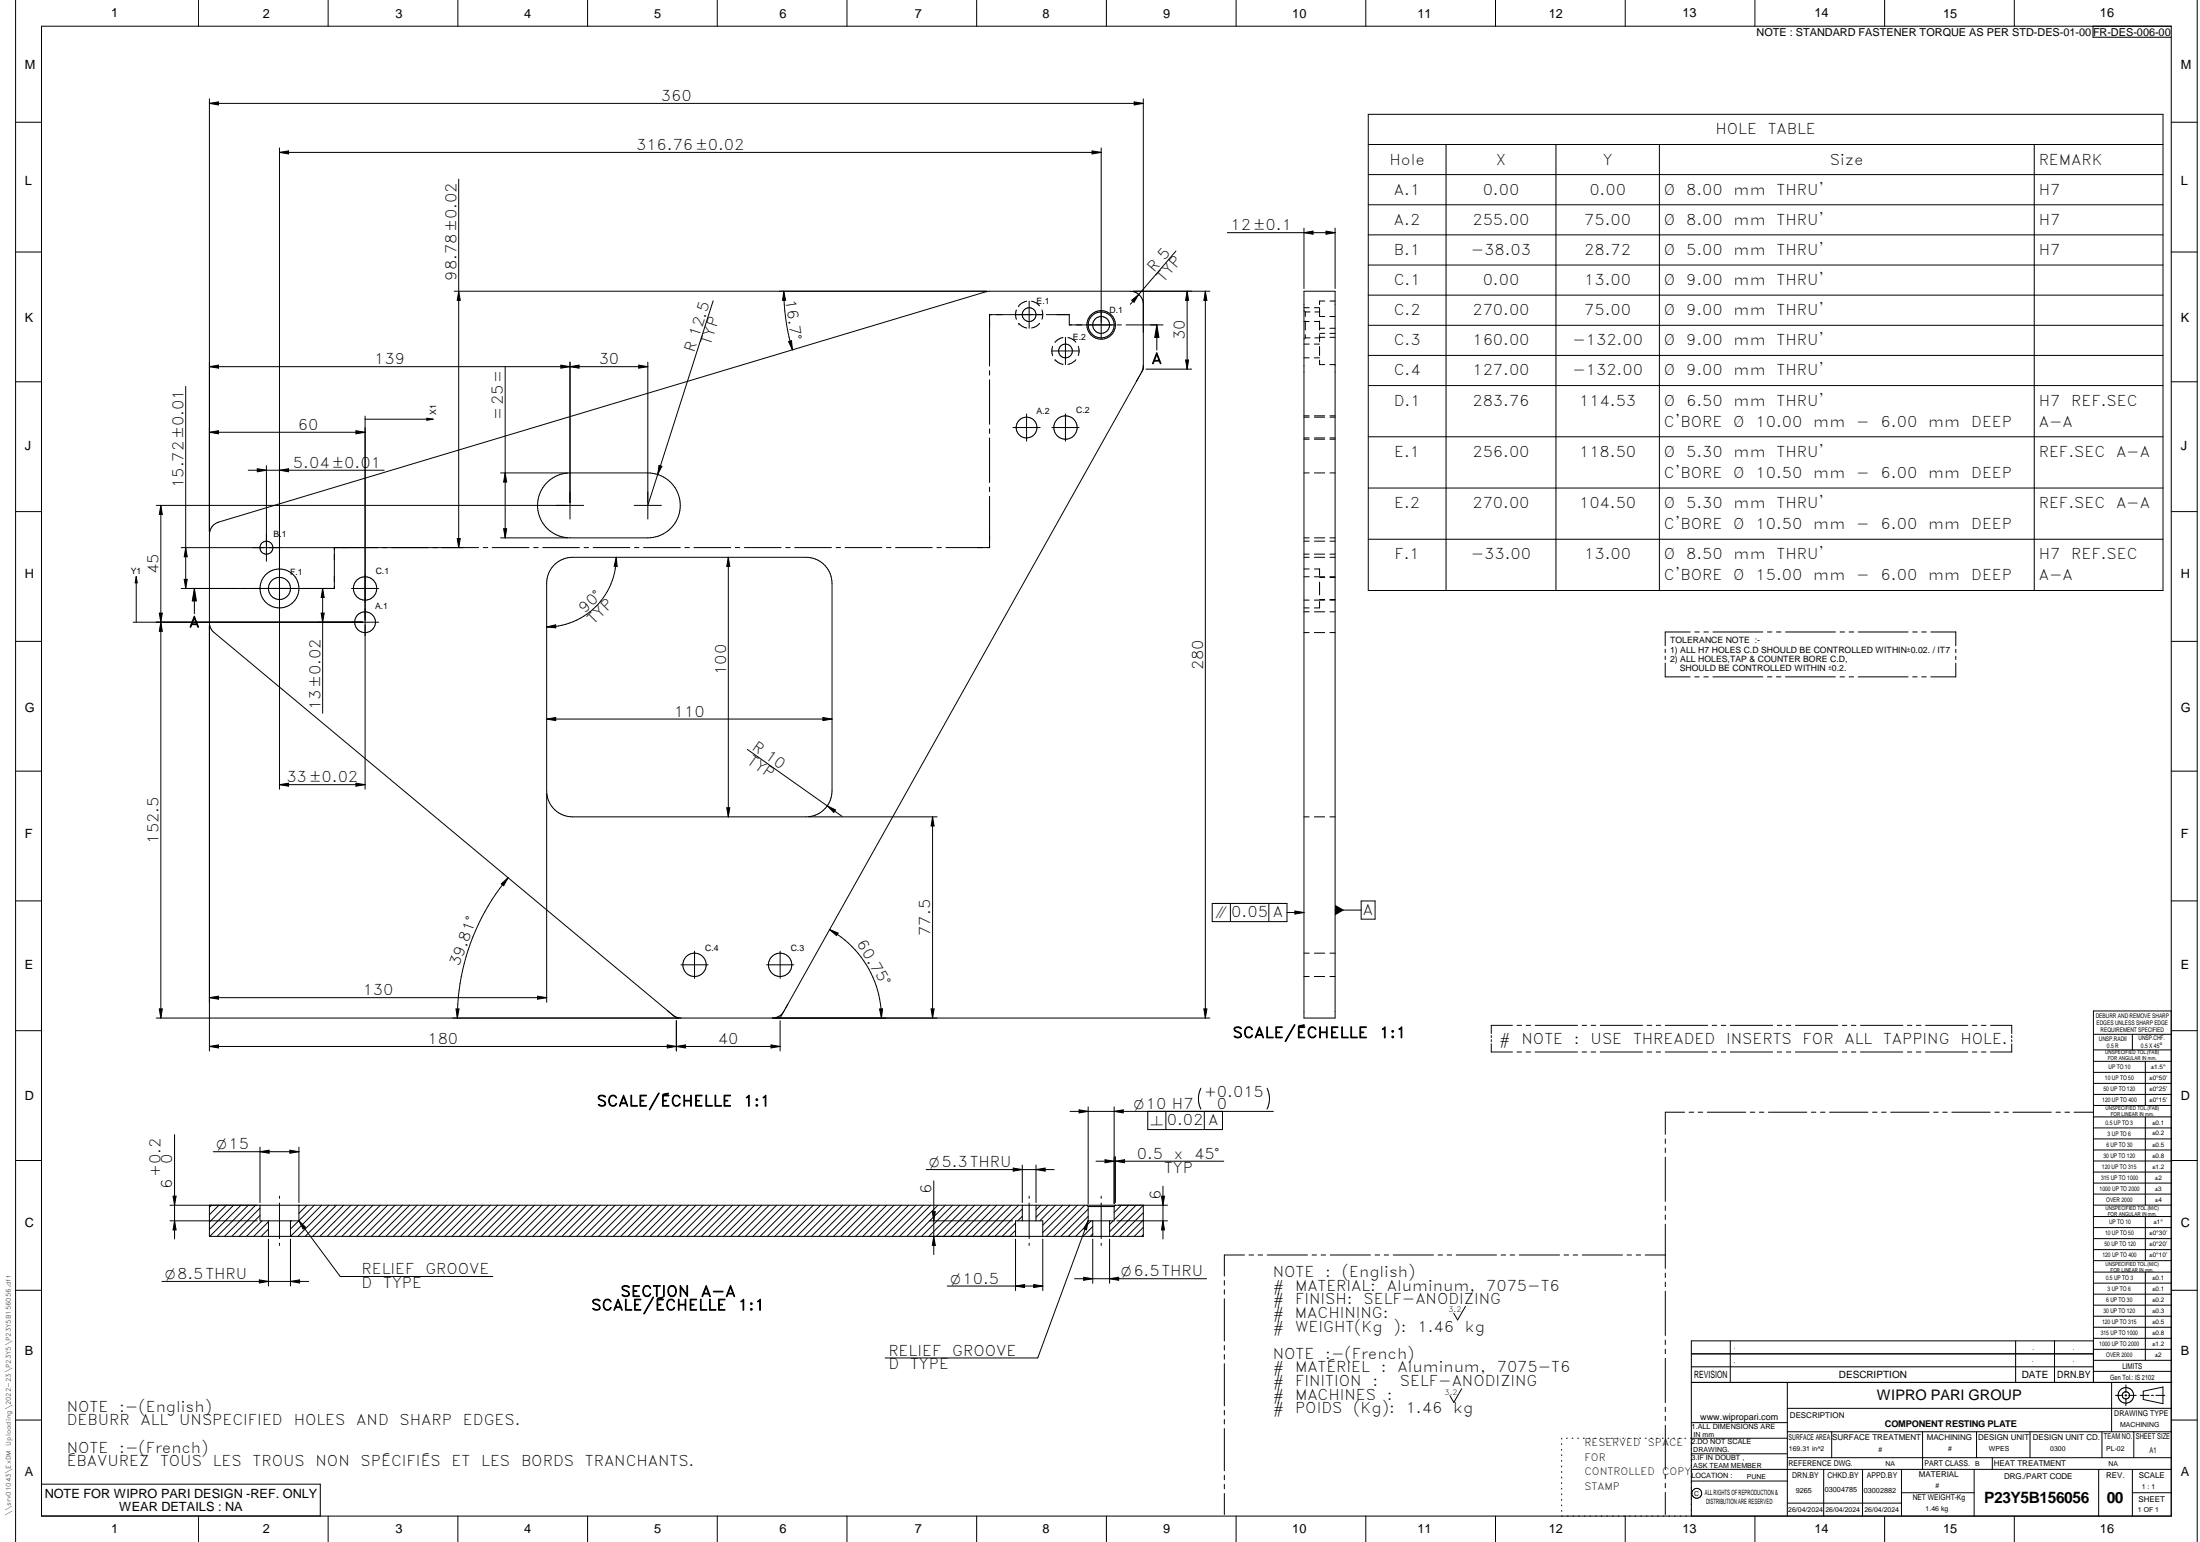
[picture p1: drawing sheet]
<svg xmlns="http://www.w3.org/2000/svg" width="848mm" height="594mm" viewBox="0 0 848 594" stroke-linecap="round" stroke-linejoin="round" font-family="sans-serif">
<g fill="none" stroke="#000" stroke-width=".39">
<path d="M6 .1v593.9M16 10.1h821v574h-821zM76.5 .1v10M126.5 .1v10M176.5 .1v10M226.5 .1v10M276.5 .1v10M326.5 .1v10M376.5 .1v10M426.5 .1v10M476.5 .1v10M526.5 .1v10"/>
<path d="M576.5 .1v10M626.5 .1v10M676.5 .1v10M726.5 .1v10M776.5 .1v10M806.8 10.1v4.3h30.2M847 .1v593.9M80.7 38.1v166.8M80.7 39.8h360M80.7 39.8l3.5-.5v1.1zM437.2 39.3l3.5 .5-3.5 .6zM440.7 38.1v103.2"/>
<path d="M6 47.1h10M107.7 58.7l3.5-.6v1.2zM107.7 57v247.1M107.7 58.7h316.8M421 58.1l3.5 .6-3.5 .6zM424.5 57v73.4M527.5 55.7h306.3M527.5 44h306.3v183.5h-306.3zM557.4 55.7v171.8M599.8 55.7v171.8M639.7 55.7v171.8M784.2 55.7v171.8"/>
<path d="M837 47.1h10M176.8 69v142M527.5 67.3h306.3M527.5 78.9h306.3M6 97.1h10M453.3 96.7l-17.6 20.5M473.1 89.6h41.6M502.7 87.9v23.3M502.7 89.6l3.5-.6v1.2zM511.2 89l3.5 .6-3.5 .6zM514.7 87.9v23.3M527.5 90.5h306.3"/>
<path d="M837 97.1h10M175.1 112.2h205.3M176.8 112.2l.6 3.5h-1.1zM274.9 115.9l-25.2 78.8M302.2 112.2l.6 3.5h-1.1zM302.2 112.2a80 80 0 0 0 3.3 22.6M391.8 119.4l-.3 2.1 .3 1.5M392.7 117.8h.1M395.8 116.1l-1.5 .5-1.6 1.2M396.7 116v10.5M397.6 116l1.9 .7 1.2 1.1M401.7 119.4l.3 1.8"/>
<path d="M436.3 115.7l2.7-2.3-1.8 3.1zM436.8 112.2h29.6M440.7 117.2a5 5 0 0 0-5-5h-54.2l-1.5 .2-295.7 88.7a5 5 0 0 0-3.6 4.8v34l.4 1.8 1 1.6 177.2 147.8M457.6 112.2l.6 3.5h-1.2zM457.6 112.2v30M464.7 112.2l.5 3.5h-1.1zM464.7 112.2v280M502.7 118.6h2M502.7 119.7l.1 .1M502.7 112.2h12v280h-12zM506.7 118.6h2M508.7 118.8v3.1h2"/>
<path d="M510.7 116h-2v1.4M512.7 116h2M527.5 113.7h306.3M527.5 102.1h306.3M219.7 139.5v60.5M249.7 139.5v60.5M304 131.6l1.1-.3 .4 3.5zM392.7 124.6l1.6 1.3 1.5 .5M392.7 124.6h.1M400.7 124.6l-1.2 1.1-1.8 .7M402 121.2l-.3 1.8M402 121.2h-20.5v19.8"/>
<path d="M403.3 121.2h8.9v4h17.5M405.5 135.2h10.5M405.8 133.4l-.3 2.2 .3 1.4M406.7 138.6h.1M406.7 131.8h.1M406.7 138.6l1.6 1.3 1.5 .5M409.8 130l-1.5 .6-1.6 1.2M410.7 130v10.5M411.6 130l1.8 .7 1.3 1.1M414.7 138.6l-1.3 1.1-1.8 .7M415.6 133.4l.4 1.8M416 135.2l-.4 1.8"/>
<path d="M430.6 125.2h1.7M445.9 125.2v9.7M445.9 125.2l.8 4.8h-1.6zM448.4 125.2h-14.3M457 138.7h1.2l-.6 3.5zM502.7 132.6h2M502.7 123.9h2M502.7 137.9h2M502.8 130.5l-.1 .2M503 120l.2 .2M503.2 120.2v1.7M503.2 123.7v3.5"/>
<path d="M503.2 128.9v1.3M503.2 130.2h1.8M503.2 130.2l-.2 .1M503.2 120.2h1.8M506.7 123.9h2M506.7 137.9h2M506.7 132.6h2M506.8 130.2h1.9M506.9 120.2h1.8M508.7 126.5h1.9M508.7 123.7v3.5M508.7 128.9v2.8"/>
<path d="M508.7 133.5v3.5M508.7 138.7v1.8h1.9M508.7 128.4h1.9M508.7 130h2M512.7 126.5h2M512.7 128.4h2M512.7 121.9h2M512.7 130h2M527.5 125.3h306.3M527.5 136.9h306.3M6 147.1h10M71.6 148.9v77.8"/>
<path d="M80.7 141.3h169M80.7 141.3l3.5-.6v1.1zM194.7 141.3v65.9M216.2 140.7l3.5 .6-3.5 .5zM219.7 141.3l3.5-.6v1.1zM246.2 140.7l3.5 .6-3.5 .5zM381.5 142.8v1.7M381.5 146.3v17.2M395.7 159.5v10.5M410.7 159.5v10.5M438.9 145.5l-.8 1.5M439.3 144.8l-.2 .3"/>
<path d="M439.7 144l-.2 .4M440.7 141.5l-.6 1.8-138.3 246.9M440.7 140.9v.6M440.7 141.4v.1M440.7 141.6v.1M440.7 141.8l-.8 1.9M441.8 142.2h17.6M512.7 140.5h2M527.5 148.5h306.3M837 147.1h10M80.7 166.5h60M80.7 166.5l3.5-.6v1.2z"/>
<path d="M102.7 179.4v36.8M137.2 165.9l3.5 .6-3.5 .6zM140.7 160.3v143.8M140.7 161.5h26.2M164.5 161.1l2.4 .4-2.4 .4zM254 179.3l1.1 .3-1.6 3.2zM381.5 165.2v1.8M381.5 168.7v17.2M390.5 164.7h10.5M405.5 164.7h10.5M502.7 160.7h2M502.7 160.2h2"/>
<path d="M502.7 169.2h2M502.7 168.7h2M506.7 169.2h3.9M506.7 168.7h3.9M506.7 160.7h4M506.7 160.2h4M512.7 169.2h2M512.7 168.7h2M512.7 160.7h2M512.7 160.2h2M527.5 168.3h306.3M6 197.1h10"/>
<path d="M62 194.7l.6 3.5h-1.2zM62 194.7v197.5M95.7 181.2h52.4M99.2 180.6l3.5 .6-3.5 .6zM107.7 181.2l3.5-.6v1.2zM193 182.2h25.7M194.7 182.2l.6 3.5h-1.2zM218.7 182.2a12.5 12.5 0 0 0-11.5 12.5 12.5 12.5 0 0 0 11.5 12.5M218.7 182.2h31a12.5 12.5 0 0 1 12.5 12.5 12.5 12.5 0 0 1-12.5 12.5h-31M225 194.7h-164.8M244.5 194.7h10.5M381.5 191.2v19.8h-16.8"/>
<path d="M381.5 187.7v1.7M502.7 182.2h2M506.7 182.2h4M512.7 182.2h2M527.5 188h306.3M837 197.1h10M71.6 211l.6 3.5h-1.2zM128.9 211v15.7h-59M176.3 207.5h1.1l-.6 3.5zM184.5 211h-114.6M186.3 211h1.7M189.8 211h14.1"/>
<path d="M193 207.2h25.7M194.1 203.7h1.2l-.6 3.5zM205.7 211h1.8M209.2 211h14.2M213.3 218a10 10 0 0 1 7.4-3.3h90a10 10 0 0 1 10 10v80a10 10 0 0 1-10 10h-90a10 10 0 0 1-10-10v-80a10.1 10.1 0 0 1 2.6-6.7zM225.1 211h1.8M228.6 211h14.2M237.6 214.7a26.8 26.8 0 0 1-26.9 26.9M237.6 214.7l.3 3.5h-1.2zM244.6 211h1.7M248.1 211h14.1M264 211h1.7"/>
<path d="M267.5 211h14.2M280.8 214.7l.5 3.5h-1.1zM280.8 214.7v100M283.4 211h1.8M286.9 211h14.2M302.9 211h1.7M306.4 211h14.1M322.3 211h1.7M325.8 211h14.2M341.7 211h1.8M345.2 211h14.2M361.2 211h1.7"/>
<path d="M502.7 207.2h2M502.7 214.7h2M502.7 219.2h2M502.7 208.5h2M502.7 213.5h2M506.7 213.5h3.9M506.7 219.2h2v2.5M506.7 207.2h4M506.7 214.7h4M506.7 208.5h4M512.7 213.5h2M512.7 207.2h2"/>
<path d="M512.7 214.7h2M512.7 208.5h2M527.5 207.8h306.3M51.3 239.7h94.7M52.5 222.2v17.5M52.5 222.2l.4 2.4h-.8zM61.4 236.2h1.2l-.6 3.5zM62 239.7l.6 3.5h-1.2zM71 223.2h1.2l-.6 3.5zM74.9 226.7v9.7M74.9 226.7l.8 4.8h-1.6zM123.8 236.2h1.2l-.6 3.5z"/>
<path d="M124.4 226.7l.6 3.5h-1.2zM124.4 226.7v48.1M135.5 226.7h10.5M502.7 222.2h2M502.7 235.7h2M502.7 231.2h2M502.7 234.2h2M506.7 231.2h3.9M506.7 222.2h4M506.7 235.7h4M508.7 224.2v5M508.7 231.7v2.5h-2"/>
<path d="M508.7 231h1.9M508.7 222.5h2M512.7 231.2h2M512.7 231h2M512.7 222.2h2M512.7 235.7h2M512.7 222.5h2M6 247.1h10M80.7 240.9v164M210.7 241.6l3.5-.9v1.2zM502.7 243.7h2M506.7 243.7h3.9"/>
<path d="M512.7 243.7h2M641.9 250.1v1.3M641.9 252.8v1.3M641.9 255.5v5.3h9.6M651.6 243.5h-9.7v5.3M653.3 243.5h1.7M656.8 243.5h1.8M660.3 243.5h19.3M681.3 243.5h1.7M684.8 243.5h1.8M688.3 243.5h19.3M709.3 243.5h1.8"/>
<path d="M712.8 243.5h1.8M716.3 243.5h19.3M737.3 243.5h1.8M740.8 243.5h1.8M744.3 243.5h9.6v5.3M753.9 255.5v5.3h-9.6M753.9 250.1v1.4M753.9 252.8v1.3M837 247.1h10M210.7 277l3.5-.6v1.2zM210.7 277h110M317.2 276.4l3.5 .6-3.5 .6z"/>
<path d="M653.3 260.8h1.7M656.8 260.8h1.7M660.3 260.8h19.2M681.3 260.8h1.7M684.8 260.8h1.7M688.3 260.8h19.2M709.3 260.8h1.7M712.8 260.8h1.7M716.3 260.8h19.2M737.3 260.8h1.7M740.8 260.8h1.7M6 297.1h10"/>
<path d="M288.1 288.7l36.5 25.8M837 297.1h10M107.7 302.3l3.5-.6v1.2zM107.7 302.3h33M137.2 301.7l3.5 .6-3.5 .6zM210.7 305.8v80.3M280.2 311.2h1.1l-.5 3.5zM311.8 314.7h49.5M318.9 310.5l3.2 1.5-.7 1zM359.5 314.7l.6 3.5h-1.2zM359.5 314.7v77.5M502.7 314.7h2"/>
<path d="M506.7 314.7h3.9M512.7 314.7h2M195.9 338.2a84.3 84.3 0 0 0-19.6 54M6 347.1h10M193.2 340.5l2.7-2.3-1.8 3zM319.8 358.1l3.3 1.4-.6 1zM319.8 358.1a39 39 0 0 1 20 34.1M467.3 348.1h28.8v7h-28.8zM474.3 348.1v7M489.1 348.1v7M496.1 351.6h6.6M499.2 351l3.5 .6-3.5 .5z"/>
<path d="M514.7 350.6h10M524.7 347.1h5.4v7h-5.4zM837 347.1h10M262.5 371.7h10.5M267.7 366.5v10.5M295.5 371.7h10.5M300.7 366.5v10.5M502.7 367.2h2M502.7 376.2h2M506.7 376.2h3.9M506.7 367.2h4M512.7 376.2h2"/>
<path d="M512.7 367.2h2M6 397.1h10M60.2 392.2h201.4M61.4 388.7h1.2l-.6 3.5zM80.7 384.4h130M80.7 384.4l3.5-.6v1.2zM175.8 388.7h1.2l-.7 3.5zM207.2 383.8l3.5 .6-3.5 .6zM257.2 389.3l1.1 .9M258.6 390.4l.2 .3M259.1 390.9l.3 .2M259.3 391.1l1.9 .9 1.3 .2"/>
<path d="M259.7 391.3l1 .9M260.7 393.3v11.6M261.7 392.2h.1M262 392.2h204.4M300.7 393.3v11.6M301.6 390.6l-.9 1.6M301.8 390.2l-1.5 1.3-2.5 .7M302.1 389.8l-.2 .4M302.5 389l-.2 .4M303.7 386.9l-.9 1.7M339 388.7h1.2l-.4 3.5zM358.9 388.7h1.2l-.6 3.5z"/>
<path d="M464.1 388.7h1.1l-.5 3.5zM574.9 399v.8M583 395h-8.1v3.2M584.8 395h1.7M588.3 395h1.7M591.8 395h16.3M609.9 395h1.7M613.4 395h1.7M616.9 395h16.3M635 395h1.7M638.5 395h1.7M642 395h16.3"/>
<path d="M660 395h1.8M663.6 395h1.7M667 395h16.3M685.1 395h1.8M688.6 395h1.8M692.1 395h16.3M710.2 395h1.7M713.7 395h1.7M717.2 395h16.3M735.3 395h1.7M738.8 395h1.7M742.3 395h16.3"/>
<path d="M760.4 395h1.7M763.9 395h1.7M767.4 395h8.1v3.2M775.5 399v.8M807 398.5h30M822 398.5v6M837 397.1h10M837 389.5h-30v143.1M80.7 403.2l3.5-.6v1.1zM80.7 403.2h220M257.2 402.6l3.5 .6-3.5 .5zM260.7 403.2l3.5-.6v1.1z"/>
<path d="M297.2 402.6l3.5 .6-3.5 .5zM462.9 419.2a9 9 0 0 0 0 8.1M488.4 419.2a9 9 0 0 1 0 8.1M574.9 402.1v3.2h8.1M574.9 400.6v.7M584.8 405.3h1.7M588.3 405.3h1.7M591.8 405.3h16.3M609.9 405.3h1.7M613.4 405.3h1.7M616.9 405.3h16.3M634.9 405.3h1.8"/>
<path d="M638.5 405.3h1.7M641.9 405.3h16.4M660 405.3h1.8M663.5 405.3h1.7M667 405.3h16.3M685.1 405.3h1.7M688.6 405.3h1.7M692.1 405.3h16.3M710.2 405.3h1.7M713.7 405.3h1.7M717.2 405.3h16.3M735.3 405.3h1.7"/>
<path d="M738.8 405.3h1.7M742.3 405.3h16.3M760.3 405.3h1.8M763.8 405.3h1.8M775.5 400.6v.7M775.5 402.2v3.1h-8.2M807 404.5h30M807 408.9h30M807 413.2h30M807 417.4h30M827 408.9v17M67.3 437.1v40.2"/>
<path d="M412.5 428.2h78.4M416 427.6l3.5 .6-3.5 .6zM419.5 426.4v37.4M429.5 426.4v37.4M429.5 428.2l3.5-.6v1.2zM442.4 428.2v7h28.9v-7M449.4 428.2v7M464.2 428.2v7M642 438.8v1.7M649.4 428.5h-7.4v8.5M651.2 428.5h1.7M654.6 428.5h1.8"/>
<path d="M658.2 428.5h14.8M674.7 428.5h1.7M678.2 428.5h1.7M681.7 428.5h14.8M698.3 428.5h1.7M701.8 428.5h1.7M705.3 428.5h14.8M721.8 428.5h1.8M725.3 428.5h1.8M728.9 428.5h14.7M745.4 428.5h1.7M748.9 428.5h1.7"/>
<path d="M752.4 428.5h14.8M769 428.5h1.7M772.5 428.5h1.7M776 428.5h14.8M792.5 428.5h1.8M796 428.5h1.8M799.5 428.5h7.4M807 421.6h30M807 425.9h30M807 430.3h30M807 434.6h30M807 438.8h30"/>
<path d="M827 430.3v34M6 447.1h10M82.2 443.7h33M100.2 443.7l3.5-.6v1.2zM100.2 442v21.3M111.7 443.1l3.5 .6-3.5 .6zM115.2 442v21.3M357 450.6h49.4M360 455v28.3M390.6 450l3.5 .6-3.5 .6zM394.1 448.9v14.4M399.4 450.6l3.5-.6v1.2z"/>
<path d="M399.4 448.9v14.4M422.5 447.4h49.2M426 446.8l3.5 .6-3.5 .6zM430 445.6v17.7M430 447.4l3.5-.6v1.2zM448.3 457v20.3M642 442.3v1.7M642 445.8v17.1M807 443h30M807 447.3h30M807 451.5h30M807 455.8h30"/>
<path d="M837 447.1h10M65.5 464.3h384.6M65.5 470.3h33.7M66.7 460.8h1.2l-.6 3.5zM67.3 470.3l.6 3.5h-1.2zM81.6 464.3l-.9 .9M84.4 464.3l-3.7 3.7M87.2 464.3l-6.5 6.5M90 464.3l-9.3 9.3M92.9 464.3l-12 12M95.7 464.3l-12 12M98.5 464.3l-12 12"/>
<path d="M100.2 465.5l-10.8 10.8M100.2 468.3l-8 8M100.2 464.3v6h15M101 470.3l-6 6M103.5 470.7l-5.7 5.6M103.5 473.5l-2.8 2.8M103.5 470.3v6M103.5 477.4v18M107.7 460.8v.9M107.7 463.5v13.7M107.7 479v.8M112 477.4v18"/>
<path d="M112.3 470.3l-.3 .4M115.1 470.3l-3.1 3.2M115.2 464.3v6M115.2 470.3l2.6 2.5-1 .7zM115.2 470.3l15.9 21.5h58.8M115.5 464.3l-.3 .3M118.3 464.3l-3.1 3.1M121.2 464.3l-6 6M124 464.3l-12 12v-6M126.8 464.3l-12 12M129.6 464.3l-12 12M132.5 464.3l-12 12"/>
<path d="M135.3 464.3l-12 12M138.1 464.3l-12 12M140.9 464.3l-12 12M143.8 464.3l-12 12M146.6 464.3l-12 12M149.4 464.3l-12 12M152.3 464.3l-12 12M155.1 464.3l-12 12M157.9 464.3l-12 12M160.8 464.3l-12 12M163.6 464.3l-12 12M166.4 464.3l-12 12"/>
<path d="M169.2 464.3l-12 12M172.1 464.3l-12 12M174.9 464.3l-12 12M177.7 464.3l-12 12M180.6 464.3l-12 12M183.4 464.3l-12 12M186.2 464.3l-12 12M189 464.3l-12 12M191.9 464.3l-12 12M194.7 464.3l-12 12M197.5 464.3l-12 12M200.3 464.3l-11.9 12"/>
<path d="M203.2 464.3l-12 12M206 464.3l-12 12M208.8 464.3l-12 12M211.7 464.3l-12 12M214.5 464.3l-12 12M217.3 464.3l-12 12M220.2 464.3l-12 12M223 464.3l-12 12M225.8 464.3l-12 12M228.6 464.3l-12 12M231.5 464.3l-12 12M234.3 464.3l-12 12"/>
<path d="M237.1 464.3l-12 12M239.9 464.3l-12 12M242.8 464.3l-12 12M245.6 464.3l-12 12M248.4 464.3l-12 12M251.3 464.3l-12 12M254.1 464.3l-12 12M256.9 464.3l-12 12M259.8 464.3l-12 12M262.6 464.3l-12 12M265.4 464.3l-12 12M268.2 464.3l-12 12"/>
<path d="M271.1 464.3l-12 12M273.9 464.3l-12 12M276.7 464.3l-12 12M279.5 464.3l-12 12M282.4 464.3l-12 12M285.2 464.3l-12 12M288 464.3l-12 12M290.9 464.3l-12 12M293.7 464.3l-12 12M296.5 464.3l-12 12M299.3 464.3l-12 12M302.2 464.3l-12 12"/>
<path d="M305 464.3l-12 12M307.8 464.3l-12 12M310.7 464.3l-12 12M313.5 464.3l-12 12M316.3 464.3l-12 12M319.2 464.3l-12.1 12M322 464.3l-12 12M324.8 464.3l-12 12M327.6 464.3l-12 12M330.5 464.3l-12 12M333.3 464.3l-12 12M336.1 464.3l-12 12"/>
<path d="M338.9 464.3l-12 12M341.8 464.3l-12 12M344.6 464.3l-12 12M347.4 464.3l-12 12M350.3 464.3l-12 12M353.1 464.3l-12 12M355.9 464.3l-12 12M358.2 470.3h32.2M358.8 464.3l-12 12M359.4 466.8h1.2l-.6 3.5zM360 476.3l.6 3.5h-1.2zM361.6 464.3l-12 12"/>
<path d="M364.4 464.3l-12 12M367.2 464.3l-12 12M370.1 464.3l-12 12M372.9 464.3l-12 12M375.7 464.3l-12 12M378.5 464.3l-12 12M381.4 464.3l-12 12M384.2 464.3l-12 12M387 464.3l-12 12M389.8 464.3l-11.9 12M391.5 471.2l-5.2 5.1M391.5 474l-2.3 2.3"/>
<path d="M391.5 476.3v-6h10.5v6M391.5 477.4v19.8M392.7 464.3l-12 12M394.1 465.8l-10.6 10.5M394.1 468.6l-1.8 1.7M394.1 464.3v6M396.7 460.8v.9M396.7 463.5v13.7M396.7 479v.8M399.4 464.3v6M401.2 464.3l-1.8 1.8M402 477.4v19.8"/>
<path d="M404 464.3l-4.6 4.7M406.8 464.3l-6 6M409.7 464.3l-7.7 7.7M412.5 464.3l-10.5 10.6M415.3 464.3l-12 12M418.1 464.3l-12 12M419 464.3l.5 .5M419.5 464.8v5.5M419.5 468.7l-7.7 7.6M419.5 465.8l-10.5 10.5M419.5 470.3l-19.5 52.9h-58.8M419.5 470.3l-.7 3.5-1.1-.4z"/>
<path d="M419.5 464.8h10M420.6 470.3l-6 6M421.2 470.3v6M421.2 472.5l-3.8 3.8M421.2 475.4l-.9 .9M421.2 477.4v17M424.5 460.8v.9M424.5 463.5v13.7M424.5 479v.8M427.7 470.3v6M427.7 477.4v17M429.1 470.3l-1.4 1.4"/>
<path d="M429.5 464.8v5.5h-10M430 464.3l-.5 .5M430.5 470.3h19.6M432.3 464.3l-2.8 2.8M435.1 464.3l-5.6 5.7M437.9 464.3l-10.2 10.2M440.7 467.2l-9.1 9.1M440.7 464.4l-11.9 11.9M440.7 470l-6.3 6.3M440.7 464.3v12h-360v-12M440.7 475.7l-.6 .6M440.7 472.9l-3.4 3.4"/>
<path d="M447.7 460.8h1.2l-.6 3.5zM448.3 470.3l.6 3.5h-1.2zM642 464.6v1.8M642 468.1v1.8M642 471.6v17.1M807 460h30M807 464.3h30M807 468.7h30M807 472.9h30M807 477.2h30M827 468.7v17M6 497.1h10"/>
<path d="M62.4 493.7h56.6M100 493.1l3.5 .6-3.5 .6zM112 493.7l3.5-.6v1.2zM365.1 495.5h36.9M391.5 495.5l3.5-.6v1.2zM398.5 494.9l3.5 .6-3.5 .6zM414.2 492.7h50.9M417.7 492.1l3.5 .6-3.5 .5zM427.7 492.7l3.5-.6v1.1zM472 493.4v1.7M472 496.9v1.7M479.7 483.5h-7.7v8.1"/>
<path d="M481.5 483.5h1.7M485 483.5h1.7M488.5 483.5h15.5M505.8 483.5h1.7M509.3 483.5h1.7M512.8 483.5h15.5M530.1 483.5h1.7M533.6 483.5h1.7M537.1 483.5h15.5M554.4 483.5h1.7M557.9 483.5h1.7M561.4 483.5h15.5"/>
<path d="M578.7 483.5h1.7M582.1 483.5h1.8M585.7 483.5h15.5M602.9 483.5h1.8M606.4 483.5h1.8M609.9 483.5h15.6M627.2 483.5h1.7M630.7 483.5h1.8M634.2 483.5h7.8M642 490.5v1.7M642 494v1.7M642 497.5v17"/>
<path d="M807 481.4h30M807 485.7h30M807 490.1h30M807 494.3h30M807 498.6h30M827 490.1v34M837 497.1h10M472 500.4v16.2M472 518.4v1.7M564.9 503.3l-3 5.2-1.5-2.6M642 516.3v1.7M642 519.8v1.7"/>
<path d="M667 516.6v16M777 516.6v16M792 516.6v16M807 516.6h-155v67.5M807 502.8h30M807 507.1h30M807 511.3h30M807 515.6h30M807 519.9h30M472 521.9v1.7M472 525.4v16.2M563.5 535.1l-3.1 5.2-1.5-2.6"/>
<path d="M642 523.3v17.1M652 532.6h185.2M652 526.6h155M652 521.6h155M689 532.6v51.5M807 524.1h30M807 528.3h30M814 532.6v19M815.5 537.6h2.9M819.1 537.6h.7M819.5 533.6v2.9M819.5 537.2v.8"/>
<path d="M819.5 538.7v2.9M820.6 537.6h2.9M825 537.6h3.4M826.2 536l7.6-1.6v6.4l-7.6-1.6zM829.3 537.6h.9M831 537.6h3.5M6 547.1h10M472 543.4v1.7M472 546.9v1.7M472 550.4v16.2M602 554.1v.3M602 556.2v.4"/>
<path d="M602 558.4v.3M603.8 554.1h.4M606 554.1h.3M608.2 554.1h.3M610.4 554.1h.3M612.5 554.1h.4M614.7 554.1h.3M616.9 554.1h.3M619.1 554.1h.3M621.2 554.1h.4M623.4 554.1h.3M625.6 554.1h.3"/>
<path d="M627.8 554.1h.3M629.9 554.1h.4M632.1 554.1h.3M634.3 554.1h.3M636.5 554.1h.3M638.6 554.1h.4M640.8 554.1h.3M642 542.1v1.8M642 545.6v1.8M642 549.1v17.1M643 554.1h.3M645.2 554.1h.3"/>
<path d="M647.3 554.1h.4M649.5 554.1h.3M651.7 554.1h37.3M652 548.1h37M689 542.6h148M689 551.6h148M706.1 551.6v10M741.1 551.6v14.5M761.9 551.6v10M782.6 551.6v10M810.3 551.6v10M822.6 551.6v10"/>
<path d="M837 547.1h10M16 571.8h107.5v12.3h-107.5M472 568.4v1.7M472 571.9v1.7M472 575.4v8.1M602 560.5v.4M602 562.7v.3M602 564.8v.3M602 566.9v.4M602 569.1v.3M602 571.2v.4M602 573.4v.3"/>
<path d="M602 575.5v.4M602 577.7v.3M602 579.8v.3M642 568v1.7M642 571.5v1.7M642 575v8.5M652 570.6h37M652 566.1h185M652 560.1h37M689 561.6h148M689 579.1h44M703 566.1v18"/>
<path d="M718 566.1v18M733 575.1h28M733 566.1v18M761 566.1v18M768 561.6v4.5M809 566.1v18M822 575.1h15M822 566.1v18M76.5 584.1v9.9M126.5 584.1v9.9M176.5 584.1v9.9M226.5 584.1v9.9"/>
<path d="M276.5 584.1v9.9M326.5 584.1v9.9M376.5 584.1v9.9M426.5 584.1v9.9M476.5 584.1v9.9M526.5 584.1v9.9M576.5 584.1v9.9M602 582v.3M626.5 584.1v9.9M676.5 584.1v9.9M726.5 584.1v9.9M776.5 584.1v9.9"/>
<circle cx="396.7" cy="121.2" r="2.65"/>
<circle cx="410.7" cy="135.2" r="2.65"/>
<circle cx="424.5" cy="125.2" r="5.5"/>
<circle cx="424.5" cy="125.2" r="3.2"/>
<circle cx="424.5" cy="125.2" r="5"/>
<circle cx="395.7" cy="164.7" r="4"/>
<circle cx="410.7" cy="164.7" r="4.5"/>
<circle cx="102.7" cy="211" r="2.5"/>
<circle cx="107.7" cy="226.7" r="4.3"/>
<circle cx="107.7" cy="226.7" r="7.5"/>
<circle cx="140.7" cy="226.7" r="4.5"/>
<circle cx="140.7" cy="239.7" r="4"/>
<circle cx="267.7" cy="371.7" r="4.5"/>
<circle cx="300.7" cy="371.7" r="4.5"/>
<circle cx="819.5" cy="537.6" r="3"/>
<circle cx="819.5" cy="537.6" r="1.39"/>
<circle cx="654.1" cy="575.3" r="1.89"/>
</g>
<g fill="#000">
<path d="M80.7 39.8l3.5-.5v1.1zM437.2 39.3l3.5 .5-3.5 .6zM107.7 58.7l3.5-.6v1.2zM421 58.1l3.5 .6-3.5 .6zM502.7 89.6l3.5-.6v1.2zM511.2 89l3.5 .6-3.5 .6zM176.8 112.2l.6 3.5h-1.1zM302.2 112.2l.6 3.5h-1.1zM436.3 115.7l2.7-2.3-1.8 3.1zM457.6 112.2l.6 3.5h-1.2zM464.7 112.2l.5 3.5h-1.1zM304 131.6l1.1-.3 .4 3.5z"/>
<path d="M445.9 125.2l.8 4.8h-1.6zM457 138.7h1.2l-.6 3.5zM80.7 141.3l3.5-.6v1.1zM216.2 140.7l3.5 .6-3.5 .5zM219.7 141.3l3.5-.6v1.1zM246.2 140.7l3.5 .6-3.5 .5zM80.7 166.5l3.5-.6v1.2zM137.2 165.9l3.5 .6-3.5 .6zM164.5 161.1l2.4 .4-2.4 .4zM254 179.3l1.1 .3-1.6 3.2zM62 194.7l.6 3.5h-1.2zM99.2 180.6l3.5 .6-3.5 .6z"/>
<path d="M107.7 181.2l3.5-.6v1.2zM194.7 182.2l.6 3.5h-1.2zM71.6 211l.6 3.5h-1.2zM176.3 207.5h1.1l-.6 3.5zM194.1 203.7h1.2l-.6 3.5zM237.6 214.7l.3 3.5h-1.2zM280.8 214.7l.5 3.5h-1.1zM52.5 222.2l.4 2.4h-.8zM61.4 236.2h1.2l-.6 3.5zM71 223.2h1.2l-.6 3.5zM74.9 226.7l.8 4.8h-1.6zM124.4 226.7l.6 3.5h-1.2z"/>
<path d="M123.8 236.2h1.2l-.6 3.5zM62 239.7l.6 3.5h-1.2zM210.7 241.6l3.5-.9v1.2zM210.7 277l3.5-.6v1.2zM317.2 276.4l3.5 .6-3.5 .6zM107.7 302.3l3.5-.6v1.2zM137.2 301.7l3.5 .6-3.5 .6zM280.2 311.2h1.1l-.5 3.5zM318.9 310.5l3.2 1.5-.7 1zM359.5 314.7l.6 3.5h-1.2zM193.2 340.5l2.7-2.3-1.8 3zM499.2 351l3.5 .6-3.5 .5z"/>
<path d="M514.7 348.6l3.5 2-3.5 2zM319.8 358.1l3.3 1.4-.6 1zM61.4 388.7h1.2l-.6 3.5zM80.7 384.4l3.5-.6v1.2zM175.8 388.7h1.2l-.7 3.5zM207.2 383.8l3.5 .6-3.5 .6zM339 388.7h1.2l-.4 3.5zM358.9 388.7h1.2l-.6 3.5zM464.1 388.7h1.1l-.5 3.5zM80.7 403.2l3.5-.6v1.1zM257.2 402.6l3.5 .6-3.5 .5zM260.7 403.2l3.5-.6v1.1z"/>
<path d="M297.2 402.6l3.5 .6-3.5 .5zM416 427.6l3.5 .6-3.5 .6zM429.5 428.2l3.5-.6v1.2zM100.2 443.7l3.5-.6v1.2zM111.7 443.1l3.5 .6-3.5 .6zM390.6 450l3.5 .6-3.5 .6zM399.4 450.6l3.5-.6v1.2zM426 446.8l3.5 .6-3.5 .6zM430 447.4l3.5-.6v1.2zM67.3 470.3l.6 3.5h-1.2zM66.7 460.8h1.2l-.6 3.5zM115.2 470.3l2.6 2.5-1 .7z"/>
<path d="M360 476.3l.6 3.5h-1.2zM359.4 466.8h1.2l-.6 3.5zM419.5 470.3l-.7 3.5-1.1-.4zM448.3 470.3l.6 3.5h-1.2zM447.7 460.8h1.2l-.6 3.5zM100 493.1l3.5 .6-3.5 .6zM112 493.7l3.5-.6v1.2zM391.5 495.5l3.5-.6v1.2zM398.5 494.9l3.5 .6-3.5 .6zM417.7 492.1l3.5 .6-3.5 .5zM427.7 492.7l3.5-.6v1.1z"/>
</g>
<g font-size="6">
<text x="764.9" y="579">P23Y5B156056</text>
<text x="812.1" y="578.9">00</text>
</g>
<g font-size="5.7">
<text x="254.8" y="39">360</text>
<text x="661.3" y="51.8">HOLE</text>
<text x="681.5" y="51.8">TABLE</text>
<text x="245.2" y="57.8">316.76±0.02</text>
<text x="535.6" y="63.4">Hole</text>
<text x="576.6" y="63.4">X</text>
<text x="617.8" y="63.4">Y</text>
<text x="705.4" y="63.4">Size</text>
<text x="785.9" y="63.4">REMARK</text>
<text x="537.4" y="75">A.1</text>
<text x="571.6" y="75">0.00</text>
<text x="612.7" y="75">0.00</text>
<text x="641.4" y="75">Ø</text>
<text x="650" y="75">8.00</text>
<text x="668.3" y="75">mm</text>
<text x="684.9" y="75">THRU'</text>
<text x="785.9" y="75">H7</text>
<text x="474.3" y="88.8">12±0.1</text>
<text x="537.4" y="86.6">A.2</text>
<text x="567.6" y="86.6">255.00</text>
<text x="610.7" y="86.6">75.00</text>
<text x="641.4" y="86.6">Ø</text>
<text x="650" y="86.6">8.00</text>
<text x="668.3" y="86.6">mm</text>
<text x="684.9" y="86.6">THRU'</text>
<text x="785.9" y="86.6">H7</text>
<text x="537.4" y="98.2">B.1</text>
<text x="567" y="98.2">-38.03</text>
<text x="610.7" y="98.2">28.72</text>
<text x="641.4" y="98.2">Ø</text>
<text x="650" y="98.2">5.00</text>
<text x="668.3" y="98.2">mm</text>
<text x="684.9" y="98.2">THRU'</text>
<text x="785.9" y="98.2">H7</text>
<text x="445" y="105.1" transform="rotate(-49 445 105.1)">R 5</text>
<text x="176" y="108.1" transform="rotate(-90 176 108.1)">98.78±0.02</text>
<text x="448.6" y="109" transform="rotate(-49 448.6 109)">TYP</text>
<text x="537.3" y="109.8">C.1</text>
<text x="571.6" y="109.8">0.00</text>
<text x="610.7" y="109.8">13.00</text>
<text x="641.4" y="109.8">Ø</text>
<text x="650" y="109.8">9.00</text>
<text x="668.3" y="109.8">mm</text>
<text x="684.9" y="109.8">THRU'</text>
<text x="302.7" y="115.4" transform="rotate(82 302.7 115.4)">16.7°</text>
<text x="537.3" y="121.4">C.2</text>
<text x="567.6" y="121.4">270.00</text>
<text x="610.7" y="121.4">75.00</text>
<text x="641.4" y="121.4">Ø</text>
<text x="650" y="121.4">9.00</text>
<text x="668.3" y="121.4">mm</text>
<text x="684.9" y="121.4">THRU'</text>
<text x="456.7" y="131.2" transform="rotate(-90 456.7 131.2)">30</text>
<text x="267.6" y="136" transform="rotate(-72 267.6 136)">R 12.5</text>
<text x="273.9" y="133.3" transform="rotate(-72 273.9 133.3)">TYP</text>
<text x="537.3" y="133.1">C.3</text>
<text x="567.6" y="133.1">160.00</text>
<text x="606.1" y="133.1">-132.00</text>
<text x="641.4" y="133.1">Ø</text>
<text x="650" y="133.1">9.00</text>
<text x="668.3" y="133.1">mm</text>
<text x="684.9" y="133.1">THRU'</text>
<text x="144.3" y="140.4">139</text>
<text x="230.8" y="140.4">30</text>
<text x="443.9" y="140.1">A</text>
<text x="537.3" y="144.7">C.4</text>
<text x="567.6" y="144.7">127.00</text>
<text x="606.1" y="144.7">-132.00</text>
<text x="641.4" y="144.7">Ø</text>
<text x="650" y="144.7">9.00</text>
<text x="668.3" y="144.7">mm</text>
<text x="684.9" y="144.7">THRU'</text>
<text x="193.9" y="161.8" transform="rotate(-90 193.9 161.8)">=25=</text>
<text x="537.3" y="156.3">D.1</text>
<text x="567.6" y="156.3">283.76</text>
<text x="608.7" y="156.3">114.53</text>
<text x="641.4" y="156.3">Ø</text>
<text x="650" y="156.3">6.50</text>
<text x="668.3" y="156.3">mm</text>
<text x="684.9" y="156.3">THRU'</text>
<text x="785.9" y="156.3">H7</text>
<text x="798.4" y="156.3">REF.SEC</text>
<text x="114.8" y="165.7">60</text>
<text x="641.4" y="164.4">C'BORE</text>
<text x="668.2" y="164.4">Ø</text>
<text x="676.7" y="164.4">10.00</text>
<text x="699" y="164.4">mm</text>
<text x="715.6" y="164.4">-</text>
<text x="725" y="164.4">6.00</text>
<text x="743.3" y="164.4">mm</text>
<text x="759.9" y="164.4">DEEP</text>
<text x="785.9" y="164.4">A-A</text>
<text x="537.4" y="176">E.1</text>
<text x="567.6" y="176">256.00</text>
<text x="608.7" y="176">118.50</text>
<text x="641.4" y="176">Ø</text>
<text x="650" y="176">5.30</text>
<text x="668.3" y="176">mm</text>
<text x="684.9" y="176">THRU'</text>
<text x="785.9" y="176">REF.SEC</text>
<text x="815.7" y="176">A-A</text>
<text x="112.9" y="180.3">5.04±0.01</text>
<text x="641.4" y="184.1">C'BORE</text>
<text x="668.2" y="184.1">Ø</text>
<text x="676.7" y="184.1">10.50</text>
<text x="699" y="184.1">mm</text>
<text x="715.6" y="184.1">-</text>
<text x="725" y="184.1">6.00</text>
<text x="743.3" y="184.1">mm</text>
<text x="759.9" y="184.1">DEEP</text>
<text x="70.7" y="188" transform="rotate(-90 70.7 188)">15.72±0.01</text>
<text x="537.4" y="195.7">E.2</text>
<text x="567.6" y="195.7">270.00</text>
<text x="608.7" y="195.7">104.50</text>
<text x="641.4" y="195.7">Ø</text>
<text x="650" y="195.7">5.30</text>
<text x="668.3" y="195.7">mm</text>
<text x="684.9" y="195.7">THRU'</text>
<text x="785.9" y="195.7">REF.SEC</text>
<text x="815.7" y="195.7">A-A</text>
<text x="641.4" y="203.9">C'BORE</text>
<text x="668.2" y="203.9">Ø</text>
<text x="676.7" y="203.9">10.50</text>
<text x="699" y="203.9">mm</text>
<text x="715.6" y="203.9">-</text>
<text x="725" y="203.9">6.00</text>
<text x="743.3" y="203.9">mm</text>
<text x="759.9" y="203.9">DEEP</text>
<text x="537.5" y="215.5">F.1</text>
<text x="567" y="215.5">-33.00</text>
<text x="610.7" y="215.5">13.00</text>
<text x="641.4" y="215.5">Ø</text>
<text x="650" y="215.5">8.50</text>
<text x="668.3" y="215.5">mm</text>
<text x="684.9" y="215.5">THRU'</text>
<text x="785.9" y="215.5">H7</text>
<text x="798.4" y="215.5">REF.SEC</text>
<text x="61.1" y="221.2" transform="rotate(-90 61.1 221.2)">45</text>
<text x="641.4" y="223.6">C'BORE</text>
<text x="668.2" y="223.6">Ø</text>
<text x="676.7" y="223.6">15.00</text>
<text x="699" y="223.6">mm</text>
<text x="715.6" y="223.6">-</text>
<text x="725" y="223.6">6.00</text>
<text x="743.3" y="223.6">mm</text>
<text x="759.9" y="223.6">DEEP</text>
<text x="785.9" y="223.6">A-A</text>
<text x="225.5" y="236.7" transform="rotate(-45 225.5 236.7)">90°</text>
<text x="72.9" y="241.6">A</text>
<text x="228.8" y="240.7" transform="rotate(-45 228.8 240.7)">TYP</text>
<text x="279.9" y="260" transform="rotate(-90 279.9 260)">100</text>
<text x="463.8" y="258.1" transform="rotate(-90 463.8 258.1)">280</text>
<text x="123.5" y="273.6" transform="rotate(-90 123.5 273.6)">13±0.02</text>
<text x="259.8" y="276.2">110</text>
<text x="287.7" y="293.8" transform="rotate(35 287.7 293.8)">TYP</text>
<text x="289.6" y="288.7" transform="rotate(35 289.6 288.7)">R 10</text>
<text x="110.4" y="301.4">33±0.02</text>
<text x="61.1" y="325" transform="rotate(-90 61.1 325)">152.5</text>
<text x="474.7" y="353.3">0.05 A</text>
<text x="525.4" y="352.4">A</text>
<text x="330" y="363.2" transform="rotate(60 330 363.2)">60.75°</text>
<text x="358.6" y="360.5" transform="rotate(-90 358.6 360.5)">77.5</text>
<text x="177.1" y="372.7" transform="rotate(-70 177.1 372.7)">39.81°</text>
<text x="139.8" y="383.5">130</text>
<text x="475.1" y="399.9">SCALE/ÉCHELLE</text>
<text x="531.7" y="399.9">1:1</text>
<text x="164.8" y="402.3">180</text>
<text x="276.8" y="402.3">40</text>
<text x="578" y="402.3">#</text>
<text x="586.5" y="402.3">NOTE</text>
<text x="606.7" y="402.3">:</text>
<text x="613.2" y="402.3">USE</text>
<text x="629.5" y="402.3">THREADED</text>
<text x="665.5" y="402.3">INSERTS</text>
<text x="694.9" y="402.3">FOR</text>
<text x="711" y="402.3">ALL</text>
<text x="725.9" y="402.3">TAPPING</text>
<text x="755.7" y="402.3">HOLE.</text>
<text x="464.2" y="422.8">+0.015</text>
<text x="230" y="426.2">SCALE/ÉCHELLE</text>
<text x="286.6" y="426.2">1:1</text>
<text x="469.1" y="427.3">0</text>
<text x="449.8" y="433.4">0.02 A</text>
<text x="66.4" y="448.5" transform="rotate(-90 66.4 448.5)">0</text>
<text x="438.2" y="446.5">0.5</text>
<text x="452.6" y="446.5">x</text>
<text x="460.4" y="446.5">45°</text>
<text x="61.9" y="453.5" transform="rotate(-90 61.9 453.5)">+0.2</text>
<text x="448.8" y="451.8">TYP</text>
<text x="66.4" y="458.1" transform="rotate(-90 66.4 458.1)">6</text>
<text x="359.1" y="460.1" transform="rotate(-90 359.1 460.1)">6</text>
<text x="447.4" y="462.2" transform="rotate(-90 447.4 462.2)">6</text>
<text x="139.4" y="490.9">RELIEF</text>
<text x="164" y="490.9">GROOVE</text>
<text x="139.4" y="496.1">D</text>
<text x="147.7" y="496.1">TYPE</text>
<text x="490.6" y="492">NOTE</text>
<text x="490.6" y="497.3">#</text>
<text x="499.2" y="497.3">MATERIAL:</text>
<text x="510.8" y="492">:</text>
<text x="517.3" y="492">(English)</text>
<text x="534.7" y="497.3">Aluminum,</text>
<text x="572.9" y="497.3">7075-T6</text>
<text x="239.2" y="499.5">SECTION</text>
<text x="270.2" y="499.5">A-A</text>
<text x="490.6" y="502.5">#</text>
<text x="499.2" y="502.5">FINISH:</text>
<text x="525.6" y="502.5">SELF-ANODIZING</text>
<text x="227.9" y="504.8">SCALE/ÉCHELLE</text>
<text x="284.5" y="504.8">1:1</text>
<text x="490.6" y="507.8">#</text>
<text x="499.2" y="507.8">MACHINING:</text>
<text x="490.6" y="513">#</text>
<text x="499.2" y="513">WEIGHT(Kg</text>
<text x="537.2" y="513">):</text>
<text x="546.4" y="513">1.46</text>
<text x="564.7" y="513">kg</text>
<text x="342.5" y="522.3">RELIEF</text>
<text x="342.5" y="527.6">D</text>
<text x="350.8" y="527.6">TYPE</text>
<text x="367.1" y="522.3">GROOVE</text>
<text x="490.6" y="523.5">NOTE</text>
<text x="510.9" y="523.5">:-(French)</text>
<text x="490.6" y="528.8">#</text>
<text x="499.2" y="528.8">MATÉRIEL</text>
<text x="532.3" y="528.8">:</text>
<text x="538.7" y="528.8">Aluminum,</text>
<text x="577" y="528.8">7075-T6</text>
<text x="490.6" y="534">#</text>
<text x="490.6" y="539.3">#</text>
<text x="499.2" y="539.3">MACHINES</text>
<text x="499.2" y="534">FINITION</text>
<text x="529" y="534">:</text>
<text x="534.7" y="539.3">:</text>
<text x="539.6" y="534">SELF-ANODIZING</text>
<text x="25.7" y="543.9">NOTE</text>
<text x="45.9" y="543.9">:-(English)</text>
<text x="490.6" y="544.5">#</text>
<text x="499.2" y="544.5">POIDS</text>
<text x="521.7" y="544.5">(Kg):</text>
<text x="541.9" y="544.5">1.46</text>
<text x="560.2" y="544.5">kg</text>
<text x="25.7" y="549.1">DEBURR</text>
<text x="54.2" y="549.1">ALL</text>
<text x="69.1" y="549.1">UNSPECIFIED</text>
<text x="113.2" y="549.1">HOLES</text>
<text x="137.4" y="549.1">AND</text>
<text x="154" y="549.1">SHARP</text>
<text x="178.5" y="549.1">EDGES.</text>
<text x="25.7" y="559.6">NOTE</text>
<text x="46" y="559.6">:-(French)</text>
<text x="25.7" y="564.9">ÉBAVUREZ</text>
<text x="61.7" y="564.9">TOUS</text>
<text x="82" y="564.9">LES</text>
<text x="97.4" y="564.9">TROUS</text>
<text x="121.7" y="564.9">NON</text>
<text x="139" y="564.9">SPÉCIFIÉS</text>
<text x="174.1" y="564.9">ET</text>
<text x="185.5" y="564.9">LES</text>
<text x="200.9" y="564.9">BORDS</text>
<text x="225.5" y="564.9">TRANCHANTS.</text>
</g>
<text font-size="5.6" x="723.5" y="539.3">WIPRO PARI GROUP</text>
<g font-size="5.4">
<text x="468.6" y="353.3">i</text>
<text x="437.1" y="427.3">O10 H7</text>
<text x="443.5" y="433.4">n</text>
<text x="83.4" y="442.8">O15</text>
<text x="358.2" y="449.7">O5.3THRU</text>
<text x="432.2" y="491.8">O6.5THRU</text>
<text x="63.6" y="492.8">O8.5THRU</text>
<text x="366.4" y="494.6">O10.5</text>
</g>
<g font-size="4.9">
<text x="42.9" y="6.7">1</text>
<text x="101.4" y="6.8">2</text>
<text x="152.5" y="6.8">3</text>
<text x="202.1" y="6.8">4</text>
<text x="252.1" y="6.8">5</text>
<text x="300.5" y="6.8">6</text>
<text x="352.6" y="6.8">7</text>
<text x="401.9" y="6.8">8</text>
<text x="448.4" y="6.8">9</text>
<text x="498.2" y="6.8">10</text>
<text x="546.4" y="6.8">11</text>
<text x="597" y="6.8">12</text>
<text x="648.5" y="6.6">13</text>
<text x="699.5" y="6.6">14</text>
<text x="749" y="6.8">15</text>
<text x="809.5" y="6.6">16</text>
<text x="9.6" y="26.7">M</text>
<text x="840.6" y="26.7">M</text>
<text x="9.6" y="71.4">L</text>
<text x="840.6" y="71.4">L</text>
<text x="9.6" y="124.2">K</text>
<text x="840.6" y="124.2">K</text>
<text x="9.6" y="173.4">J</text>
<text x="840.6" y="173.4">J</text>
<text x="9.6" y="222.7">H</text>
<text x="840.6" y="222.7">H</text>
<text x="9.6" y="274.3">G</text>
<text x="840.6" y="274.3">G</text>
<text x="9.6" y="322.7">F</text>
<text x="840.6" y="322.7">F</text>
<text x="9.6" y="373.4">E</text>
<text x="840.6" y="373.4">E</text>
<text x="9.6" y="423.8">D</text>
<text x="840.6" y="423.8">D</text>
<text x="9.6" y="472.9">C</text>
<text x="840.6" y="472.9">C</text>
<text x="9.6" y="522.1">B</text>
<text x="840.6" y="522.1">B</text>
<text x="9.6" y="568.7">A</text>
<text x="840.6" y="568.7">A</text>
<text x="17.2" y="577">NOTE FOR WIPRO PARI DESIGN -REF. ONLY</text>
<text x="45.9" y="582.3">WEAR DETAILS : NA</text>
<text x="42.9" y="590.7">1</text>
<text x="101.4" y="590.8">2</text>
<text x="152.5" y="590.8">3</text>
<text x="202.1" y="590.8">4</text>
<text x="252.1" y="590.8">5</text>
<text x="300.5" y="590.8">6</text>
<text x="352.6" y="590.8">7</text>
<text x="401.9" y="590.8">8</text>
<text x="448.4" y="590.8">9</text>
<text x="498.2" y="590.8">10</text>
<text x="546.4" y="590.8">11</text>
<text x="597" y="590.8">12</text>
<text x="648.5" y="590.6">13</text>
<text x="699.5" y="590.6">14</text>
<text x="749" y="590.8">15</text>
<text x="809.5" y="590.6">16</text>
</g>
<text font-size="4.2" x="677.1" y="13.9">NOTE : STANDARD FASTENER TORQUE AS PER STD-DES-01-00FR-DES-006-00</text>
<g font-size="3.9">
<text x="610.8" y="557.1">RESERVED</text>
<text x="635.3" y="557.1">SPACE</text>
<text x="610.8" y="562.7">FOR</text>
<text x="610.8" y="568.3">CONTROLLED</text>
<text x="640.7" y="568.3">COPY</text>
<text x="610.8" y="573.9">STAMP</text>
</g>
<g font-size="3.8">
<text x="653.1" y="530.9">REVISION</text>
<text x="708.9" y="530.9">DESCRIPTION</text>
<text x="779.4" y="530.9">DATE</text>
<text x="793.1" y="530.9">DRN.BY</text>
</g>
<text font-size="3.6" x="726.6" y="549.9">COMPONENT RESTING PLATE</text>
<text font-size="3.5" x="655.4" y="547.1">www.wipropari.com</text>
<g font-size="3.4">
<text x="399.6" y="117">E.1</text>
<text x="427.7" y="120.5">D.1</text>
<text x="413.6" y="131">E.2</text>
<text x="168.1" y="159.8" transform="rotate(-90 168.1 159.8)">X1</text>
<text x="399.6" y="159.6">A.2</text>
<text x="414.8" y="159.2">C.2</text>
<text x="105.5" y="206.9">B.1</text>
<text x="50.5" y="221.3">Y1</text>
<text x="111.8" y="221.4">F.1</text>
<text x="144.8" y="221.2">C.1</text>
<text x="144.6" y="234.5">A.1</text>
<text x="643.8" y="247.8">TOLERANCE NOTE :-</text>
<text x="643.8" y="251.4">1) ALL H7 HOLES C.D SHOULD BE CONTROLLED WITHINu0.02. / IT7</text>
<text x="643.8" y="255">2) ALL HOLES,TAP &amp; COUNTER BORE C.D,</text>
<text x="647.6" y="258.6">SHOULD BE CONTROLLED WITHIN u0.2.</text>
<text x="271.8" y="366.2">C.4</text>
<text x="304.8" y="366.2">C.3</text>
</g>
<g font-size="3.1">
<text x="818.2" y="527.3">LIMITS</text>
<text x="815" y="545.5">DRAWING TYPE</text>
<text x="690" y="546.1">DESCRIPTION</text>
<text x="689.5" y="554.7">SURFACE AREA</text>
<text x="706.3" y="554.7">SURFACE TREATMENT</text>
<text x="742.7" y="554.7">MACHINING</text>
<text x="762.5" y="554.7">DESIGN UNIT</text>
<text x="783.6" y="554.7">DESIGN UNIT CD.</text>
<text x="811" y="554.5">TEAM NO.</text>
<text x="823.3" y="554.5">SHEET SIZE</text>
<text x="828.6" y="559.9">A1</text>
<text x="689.4" y="564.9">REFERENCE DWG.</text>
<text x="690.9" y="569.3">DRN.BY</text>
<text x="704.4" y="569.3">CHKD.BY</text>
<text x="719.6" y="569.3">APPD.BY</text>
<text x="739.7" y="569.2">MATERIAL</text>
<text x="741.9" y="564.8">PART CLASS.</text>
<text x="768.6" y="564.8">HEAT TREATMENT</text>
<text x="772.5" y="569.7">DRG./PART CODE</text>
<text x="811.9" y="569.4">REV.</text>
<text x="824.4" y="569.4">SCALE</text>
<text x="737.3" y="578.1">NET WEIGHT-Kg</text>
<text x="824.4" y="578.5">SHEET</text>
</g>
<text font-size="3" x="832.5" y="403.9">°</text>
<g font-size="2.8">
<text x="558.3" y="505.5">3.2</text>
<text x="813.5" y="531.5">Gen Tol.: IS 2102</text>
<text x="556.9" y="537.3">3.2</text>
<text x="652.1" y="550.5">1.ALL DIMENSIONS ARE</text>
<text x="652" y="556.5">2.DO NOT SCALE</text>
<text x="652" y="562.5">3.IF IN DOUBT ,</text>
<text x="652" y="569.3">LOCATION :</text>
<text x="657.2" y="575.8">ALL RIGHTS OF REPRODUCTION &amp;</text>
<text x="692.3" y="575">9265</text>
<text x="703.4" y="575">03004785</text>
<text x="718.5" y="575">03002882</text>
<text x="657.7" y="579.2">DISTRIBUTION ARE RESERVED</text>
</g>
<g font-size="2.7">
<text x="817.3" y="549.9">MACHINING</text>
<text x="652.9" y="553.5">IN mm</text>
<text x="652.8" y="559.5">DRAWING.</text>
<text x="689.6" y="559.2">169.31 in^2</text>
<text x="724.1" y="559.3">#</text>
<text x="751" y="559.1">#</text>
<text x="766.6" y="559">WPES</text>
<text x="790.4" y="558.9">0300</text>
<text x="811.9" y="558.8">PL-02</text>
<text x="652.8" y="565.6">ASK TEAM MEMBER</text>
<text x="673.4" y="569.7">PUNE</text>
<text x="726.8" y="565">NA</text>
<text x="761.5" y="564.9">B</text>
<text x="812.8" y="564.9">NA</text>
<text x="746.2" y="573.3">#</text>
<text x="825.6" y="573.5">1 : 1</text>
<text x="653.1" y="576.3">C</text>
<text x="689.4" y="582.5">26/04/2024</text>
<text x="703.7" y="582.5">26/04/2024</text>
<text x="718.7" y="582.7">26/04/2024</text>
<text x="742.3" y="582.2">1.46 kg</text>
<text x="824.2" y="582.4">1 OF 1</text>
</g>
<g font-size="2.5">
<text x="812.2" y="403.7">0.5 R</text>
<text x="825.3" y="403.9">0.5 X 45</text>
<text x="812.4" y="497.2">3 UP TO 6</text>
<text x="811.9" y="501.5">6 UP TO 30</text>
<text x="810.8" y="505.8">30 UP TO 120</text>
<text x="668.4" y="519.9">.</text>
<text x="783.5" y="520">.</text>
<text x="799.1" y="519.9">.</text>
<text x="668.4" y="525">.</text>
<text x="783.3" y="524.8">.</text>
<text x="799.1" y="524.8">.</text>
</g>
<g font-size="2.4">
<text x="807.9" y="392.1">DEBURR AND REMOVE SHARP</text>
<text x="808.2" y="394.8">EDGES UNLESS SHARP EDGE</text>
<text x="809.1" y="401">UNSP.RADII</text>
<text x="809.8" y="397.6">REQUIREMENT SPECIFIED</text>
<text x="824.4" y="400.7">UNSP.CHF.</text>
<text x="812.8" y="411.8">UP TO 10</text>
<text x="829.1" y="411.9">±1.5°</text>
<text x="811.4" y="416.1">10 UP TO 50</text>
<text x="828.5" y="416.1">±0°50'</text>
<text x="810.4" y="424.6">120 UP TO 400</text>
<text x="810.9" y="420.3">50 UP TO 120</text>
<text x="828.5" y="424.6">±0°15'</text>
<text x="828.5" y="420.4">±0°25'</text>
<text x="811.7" y="433.2">0.5 UP TO 3</text>
<text x="812.5" y="437.5">3 UP TO 6</text>
<text x="829.6" y="437.5">±0.2</text>
<text x="829.6" y="433.2">±0.1</text>
<text x="812" y="441.7">6 UP TO 30</text>
<text x="829.6" y="441.8">±0.5</text>
<text x="810.9" y="446">30 UP TO 120</text>
<text x="829.6" y="446">±0.8</text>
<text x="809.9" y="454.5">315 UP TO 1000</text>
<text x="810.3" y="450.3">120 UP TO 315</text>
<text x="829.6" y="450.3">±1.2</text>
<text x="830.7" y="454.5">±2</text>
<text x="809.4" y="458.7">1000 UP TO 2000</text>
<text x="830.6" y="458.7">±3</text>
<text x="811.9" y="463">OVER 2000</text>
<text x="830.7" y="463.1">±4</text>
<text x="813" y="471.7">UP TO 10</text>
<text x="830.1" y="471.7">±1°</text>
<text x="811.5" y="475.9">10 UP TO 50</text>
<text x="828.5" y="475.9">±0°30'</text>
<text x="810.5" y="484.4">120 UP TO 400</text>
<text x="811.2" y="480.1">50 UP TO 120</text>
<text x="828.5" y="484.4">±0°10'</text>
<text x="828.5" y="480.2">±0°20'</text>
<text x="811.8" y="493">0.5 UP TO 3</text>
<text x="829.6" y="493.1">±0.1</text>
<text x="829.6" y="497.3">±0.1</text>
<text x="829.6" y="501.5">±0.2</text>
<text x="829.6" y="505.8">±0.3</text>
<text x="809.8" y="514.3">315 UP TO 1000</text>
<text x="810.3" y="510.1">120 UP TO 315</text>
<text x="829.6" y="510.1">±0.5</text>
<text x="829.6" y="514.3">±0.8</text>
<text x="809.2" y="518.6">1000 UP TO 2000</text>
<text x="829.6" y="518.6">±1.2</text>
<text x="811.9" y="522.8">OVER 2000</text>
<text x="830.6" y="522.8">±2</text>
<text x="4.2" y="557" transform="rotate(-90 4.2 557)">Uploading\2022-23\P23Y5\P23Y5B156056.dft</text>
<text x="4.2" y="584.1" transform="rotate(-90 4.2 584.1)">\\srv01043\ExDM</text>
</g>
<g font-size="2.1">
<text x="811.6" y="406.2">UNSPECIFIED TOL.(FAB)</text>
<text x="812.5" y="408.6">FOR ANGULAR IN mm.</text>
<text x="811.6" y="427.8">UNSPECIFIED TOL.(FAB)</text>
<text x="813.7" y="430.1">FOR LINEAR IN mm.</text>
<text x="811.7" y="466.2">UNSPECIFIED TOL.(M/C)</text>
<text x="812.5" y="468.5">FOR ANGULAR IN mm.</text>
<text x="811.7" y="487.6">UNSPECIFIED TOL.(M/C)</text>
<text x="813.6" y="489.9">FOR LINEAR IN mm.</text>
</g>
</svg>
